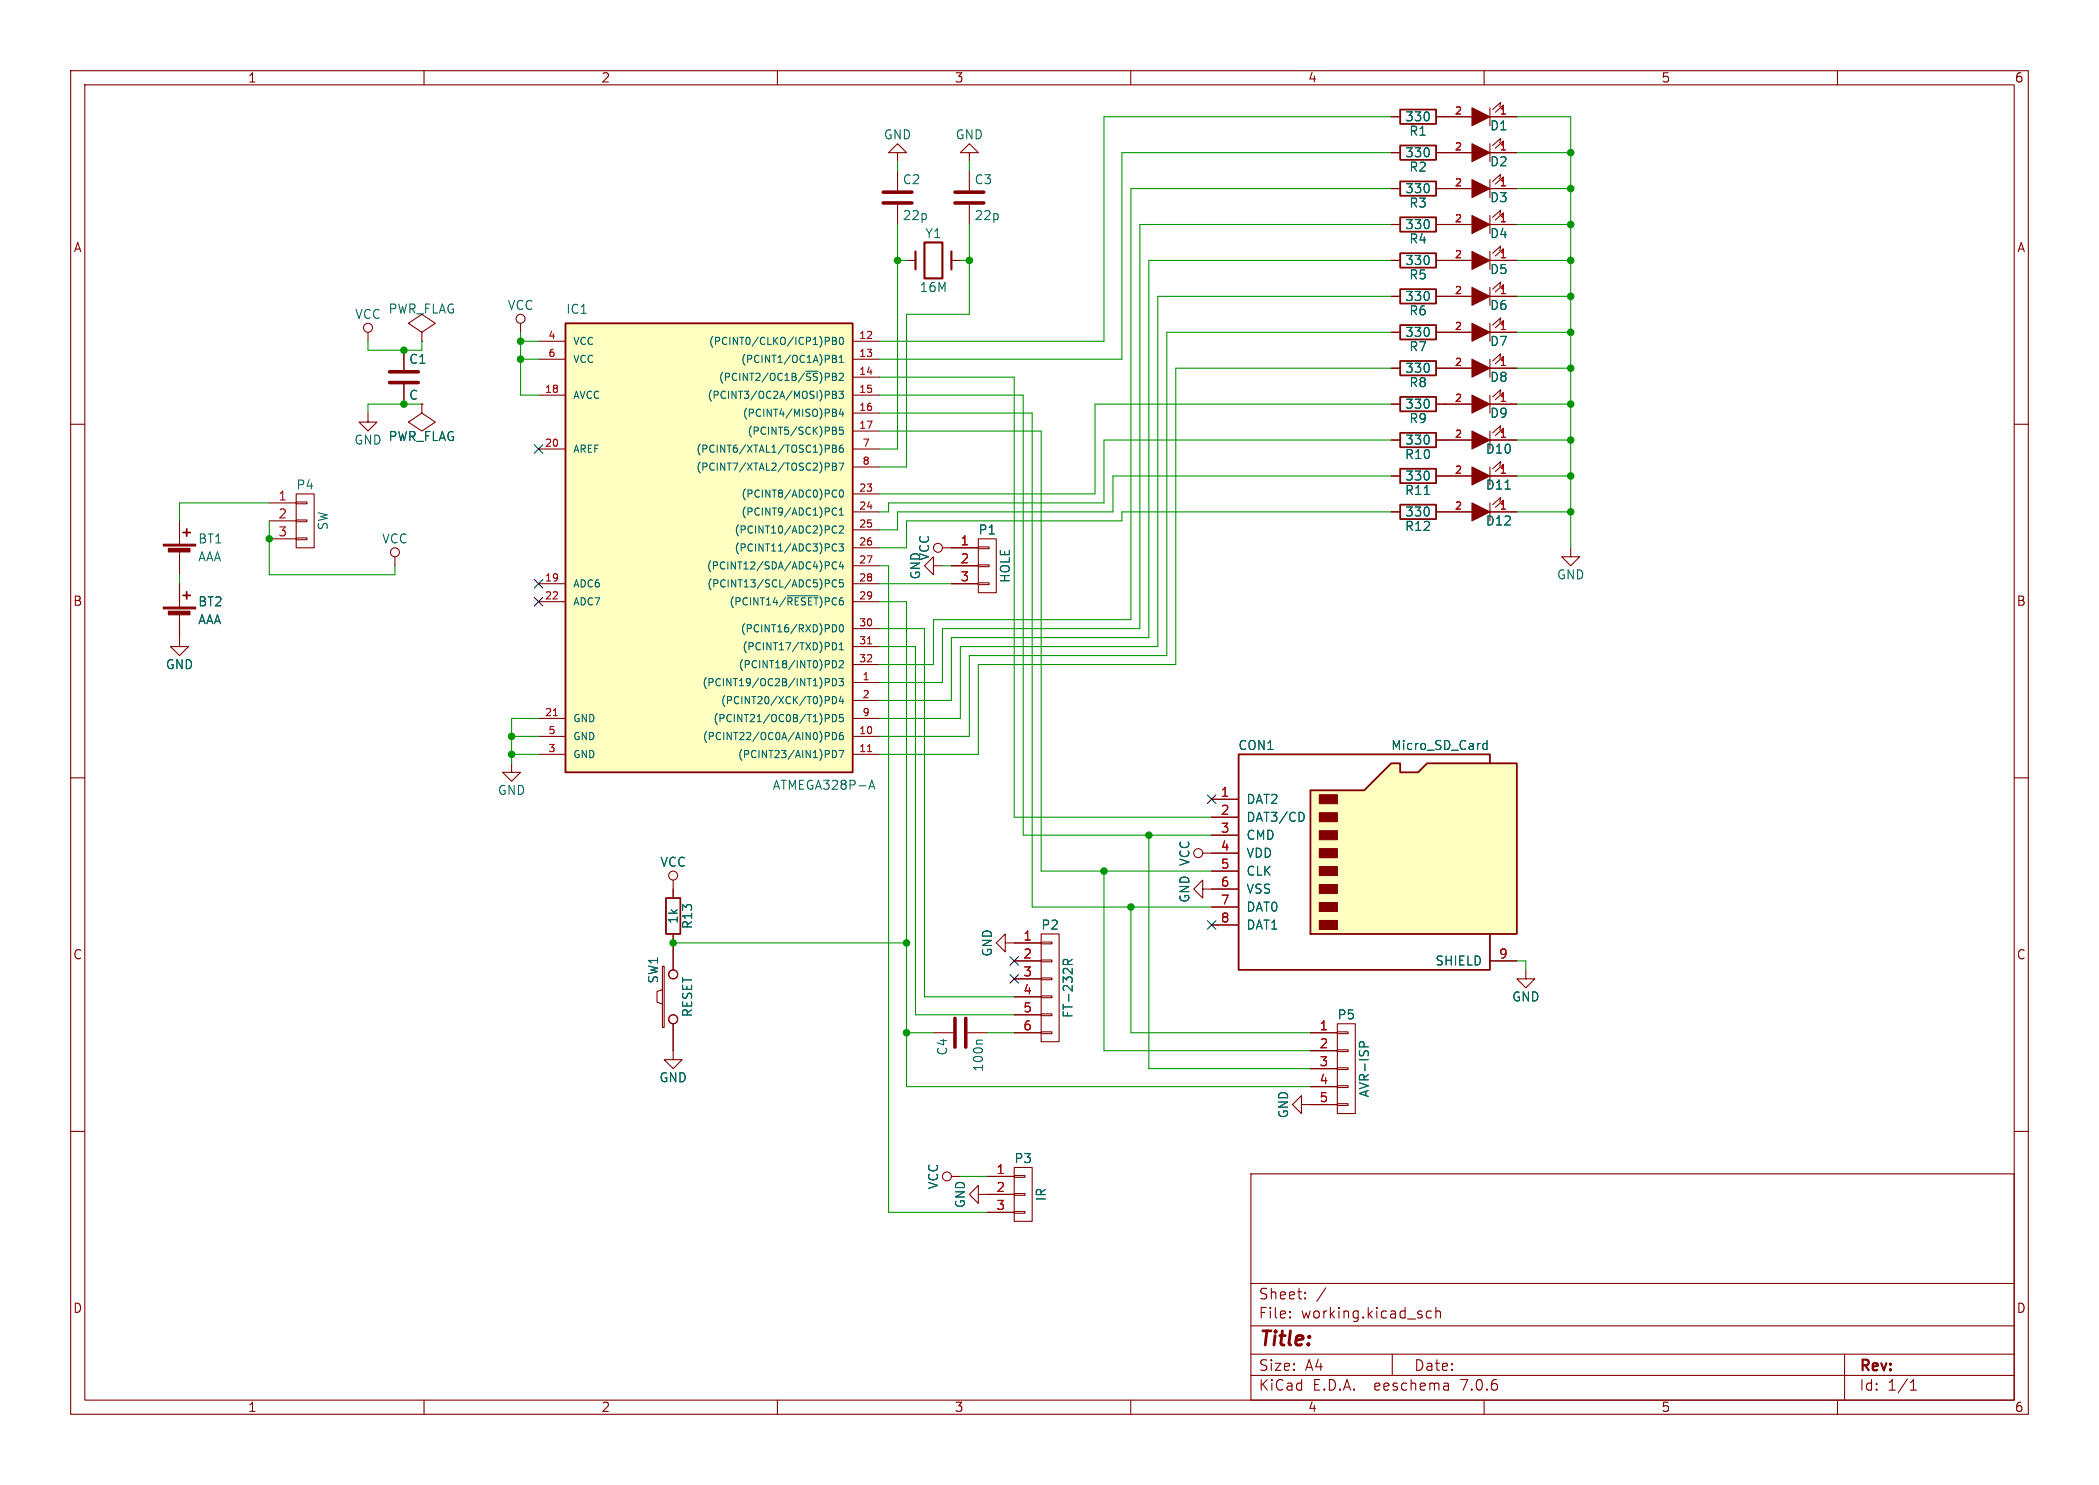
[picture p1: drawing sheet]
<svg xmlns="http://www.w3.org/2000/svg" width="297mm" height="210mm" viewBox="0 0 297 210" stroke-linecap="round" stroke-linejoin="round" font-family="sans-serif">
<g fill="none" stroke="#840000" stroke-width=".15">
<path d="M10 10h277v190h-277zM12 12h273v186h-273zM60 10v2M110 10v2M160 10v2M210 10v2M260 10v2M127 21.6h1.3l-1.3-1.3-1.3 1.3h1.3v1.3M127 24.1v2.8M127 29v2.8M128.3 36.8h1.2M134.6 36.8h1.3"/>
<path d="M137.2 21.6h1.2l-1.2-1.3-1.3 1.3h1.3v1.3M137.2 24.1v2.8M137.2 29v2.8M10 60h2M52.1 58.4v1.3h1.2l-1.2 1.3-1.3-1.3h1.3M52.1 47v1.3M57.1 49.5v2.8M57.1 54.4v2.8M59.7 57.2v1.2l1.9 1.3-1.9 1.3-1.9-1.3 1.9-1.3M59.7 57.2h.1M59.7 47l1.9-1.3-1.9-1.2-1.9 1.2 1.9 1.3v1.3M59.7 48.3h.1"/>
<path d="M73.7 45.7v1.3M76.2 48.3h3.8M76.2 50.8h3.8M76.2 55.9h3.8M120.6 48.3h3.9M120.6 50.8h3.9M120.6 53.3h3.9M120.6 55.9h3.9M120.6 58.4h3.9M285 60h2M25.4 73.7v3.3M25.4 78v3.3"/>
<path d="M38.1 71.1h3.8M38.1 73.7h3.8M38.1 76.2h3.8M41.9 76.1h1.5v.2h-1.5zM41.9 73.5h1.5v.3h-1.5zM41.9 71h1.5v.2h-1.5zM41.9 69.9h2.5v7.6h-2.5zM55.9 78.7v1.3M76.2 63.5h3.8M120.6 77.5h3.9M120.6 61h3.9M120.6 63.5h3.9"/>
<path d="M120.6 69.9h3.9M120.6 72.4h3.9M120.6 74.9h3.9M120.6 66h3.9M133.3 77.5h5.1M138.4 79.9h1.6v.2h-1.6zM138.4 77.3h1.6v.3h-1.6zM138.4 76.2h2.6v7.6h-2.6zM25.4 86.9v4.5h1.3l-1.3 1.3-1.3-1.3h1.3M25.4 82.6v3.3M76.2 82.6h3.8M76.2 85.1h3.8"/>
<path d="M120.6 80h3.9M120.6 82.6h3.9M120.6 96.5h3.9M120.6 99.1h3.9M120.6 85.1h3.9M120.6 88.9h3.9M120.6 91.4h3.9M120.6 94h3.9M132.1 80v-1.3l-1.3 1.3 1.3 1.3v-1.3h1.2M134.6 80h3.8M134.6 82.6h3.8M138.4 82.4h1.6v.3h-1.6z"/>
<path d="M10 110h2M72.4 108v1.2h1.3l-1.3 1.3-1.3-1.3h1.3M76.2 104.1h3.8M76.2 106.7h3.8M76.2 101.6h3.8M120.6 104.1h3.9M120.6 106.7h3.9M120.6 101.6h3.9M285 110h2M93.7 136.7h.3v8.6h-.3zM93.7 140l-.7 .2v1.5l.7 .3M95.2 124.5v2.5"/>
<path d="M95.2 132.1v5.1M142.2 133.4v-1.3l-1.2 1.3 1.2 1.2v-1.2h5.1M143.5 135.9h3.8M143.5 138.4h3.8M147.3 138.3h1.5v.3h-1.5zM147.3 135.8h1.5v.2h-1.5zM147.3 133.2h1.5v.3h-1.5zM147.3 132.1h2.6v15.2h-2.6zM170.2 125.7v-1.2l-1.3 1.2 1.3 1.3v-1.3h1.2M170.2 120.7h1.2M215.9 137.2v1.2h1.3l-1.3 1.3-1.3-1.3h1.3M10 160h2"/>
<path d="M95.2 144.8v5.1h1.3l-1.3 1.2-1.2-1.2h1.2M143.5 141h3.8M143.5 143.5h3.8M143.5 146.1h3.8M147.3 145.9h1.5v.3h-1.5zM147.3 143.4h1.5v.2h-1.5zM147.3 140.8h1.5v.3h-1.5zM285 160h2M134.6 166.4h1.3M138.4 168.9v-1.3l-1.2 1.3 1.2 1.3v-1.3h5.1M139.7 166.4h3.8M139.7 171.5h3.8"/>
<path d="M143.5 171.3h1.5v.3h-1.5zM143.5 168.8h1.5v.2h-1.5zM143.5 166.2h1.5v.3h-1.5zM143.5 165.1h2.5v7.6h-2.5zM177 166h108v32h-108zM60 198v2M110 198v2M160 198v2M177 194.5h108M177 191.5h108M177 187.5h108M177 181.5h108"/>
<path d="M182.5 186.3h.1l-.1 .1M182.5 186.3v.1M182.5 185.5v.1M182.5 185.5h.1l-.1 .1M184.7 183.6v.1M184.7 183.6h-.1l.1 .1M184.7 182.8v.1M184.7 182.8h-.1l.1 .1M187.6 182.1l-1.3 2M197 191.5v3M202.5 185.5l-.4-.1-.3 .3v.4l.2 .2 .1 .1 .4-.1M203.2 185.5a.37 .37 0 0 1 .6 .1v.8"/>
<path d="M203.2 184.9v1.5M204.9 195.7l.1 .9M205 196.5l-.2 .1M205 196h-.2M210 198v2M260 198v2M261 191.5v6.5M270.3 196.6h.9M270.3 195.5l.4-.4v1.5"/>
<circle cx="52.1" cy="46.4" r=".63"/>
<circle cx="73.7" cy="45.1" r=".63"/>
<circle cx="55.9" cy="78.1" r=".63"/>
<circle cx="132.7" cy="77.5" r=".63"/>
<circle cx="95.2" cy="123.8" r=".63"/>
<circle cx="95.2" cy="137.8" r=".63"/>
<circle cx="169.5" cy="120.6" r=".63"/>
<circle cx="95.2" cy="144.1" r=".63"/>
<circle cx="134" cy="166.4" r=".63"/>
</g>
<g fill="#840000" stroke="#840000" stroke-width=".15">
<path d="M23.1 77h4.6v.2h-4.6z"/>
<path d="M23.8 77.5h3.1v.6h-3.1z"/>
<path d="M23.1 85.9h4.6v.2h-4.6z"/>
<path d="M23.8 86.4h3.1v.5h-3.1z"/>
</g>
<path d="M80 45.7h40.6v63.5h-40.6zM25.9 75.3h1M26.4 74.8v1M25.9 84.2h1M26.4 83.7v1M94.2 127h2.1v5.1h-2.1z" fill="none" stroke="#840000" stroke-width=".25"/>
<path d="M129.5 35.6v2.5M130.8 34.3h2.5v5.1h-2.5zM134.6 35.6v2.5" fill="none" stroke="#840000" stroke-width=".3"/>
<path d="M125 28.7h4M125 27.2h4M135.1 28.7h4.1M135.1 27.2h4.1M55.1 54.1h4.1M55.1 52.6h4.1" fill="none" stroke="#840000" stroke-width=".51"/>
<path d="M80 45.7h40.6v63.5h-40.6z" fill="#ffffc2" stroke="#ffffc2" stroke-width=".14"/>
<g fill="none" stroke="#006464" stroke-width=".15">
<path d="M114 52.5h1.8M116.8 47.7h.4l.2 .2-.1 .3h-.5M117.3 55.4v.4M117.8 47.7h.3l.2 .2-.2 .3 .2 .1 .1 .2-.2 .2h-.4zM117.8 55.3h.3l.2 .2-.2 .3 .2 .1 .1 .2-.2 .2h-.4zM117.8 50.2l.5 .1v.2l-.2 .2M117.8 57.9l.5 .1v.2l-.2 .1M117.8 48.2h.3M117.8 50.7h.3M117.8 55.8h.3M117.8 58.3h.3M118.1 50.7l.3 .2-.1 .3-.5 .1"/>
<path d="M118.1 58.3l.3 .2-.1 .3-.5 .1M118.7 55.3h.6l-.3 .4 .3 .1v.4l-.2 .1-.4-.1M118.8 51.3h.5M118.8 50.5l.3-.3v1.1M118.9 47.8l.1-.1a.54 .54 0 0 1 .4 .5 .54 .54 0 0 1-.4 .5 .68 .68 0 0 1-.1-.9zM118.9 52.8h.3l.1 .3-.6 .7h.6M119 57.8l-.2 .7h.6M119.2 58.2v.7M117.3 63l.1 .1-.1 .3M117.3 65.6v.3M117.3 79.6v.3M117.8 62.9h.3l.2 .2-.2 .3 .2 .1 .1 .3-.2 .2h-.4z"/>
<path d="M117.8 65.5h.3l.2 .2-.2 .3 .2 .1 .1 .2-.2 .2h-.4zM117.8 60.4l.5 .1v.2l-.2 .2M117.8 60.9h.3M117.8 63.4h.3M117.8 66h.3M117.8 72.7l.3 .2 .3-.1M117.8 75.2l.3 .2 .3-.1M117.8 77.8l.3 .1 .3-.1M118.1 69.3l.3 .1M118.1 60.9l.3 .2-.1 .2-.5 .1M118.4 70.2l-.3 .1M118.4 71.9l-.3-.1-.3 .2"/>
<path d="M118.4 74.5l-.3-.1-.3 .1M118.4 77l-.3-.1-.3 .2M118.4 79.6a.48 .48 0 0 0-.7 .3 .48 .48 0 0 0 .5 .6l.2-.1M118.7 76.9h.6l-.3 .4 .3 .1v.4l-.2 .1-.4-.1M118.7 65.5h.7l-.4 1M118.8 74.5l.3-.1 .2 .3-.6 .7h.6M118.8 72.1l.3-.3v1.1M118.8 72.9h.5M118.9 69.3h.1a.54 .54 0 0 1 .4 .5 .54 .54 0 0 1-.4 .5 .68 .68 0 0 1-.1-1zM119 79.4l-.2 .7h.6M119.2 62.9l-.2 .1a.68 .68 0 0 0 0 1l.3-.1v-.4l-.2-.2-.2 .1-.1 .1M119.2 79.8v.7"/>
<path d="M119.3 60.4h-.5v.5l.1-.1h.3l.1 .2v.3l-.2 .1-.3-.1M111.4 84.3h4.4M116.8 96h.4l.2 .2-.1 .2-.5 .1M117.2 82l.2 .2-.1 .2-.1 .1M117.2 98.5l.2 .2-.1 .2-.1 .1M117.8 96a.51 .51 0 0 1 .6 .5 .51 .51 0 0 1-.6 .5zM117.8 93.4a.51 .51 0 0 1 .6 .5 .51 .51 0 0 1-.6 .5zM117.8 98.5a.51 .51 0 0 1 .6 .5 .51 .51 0 0 1-.6 .5zM117.8 88.3a.51 .51 0 0 1 .6 .6 .51 .51 0 0 1-.6 .5M117.8 90.9a.51 .51 0 0 1 .6 .5 .51 .51 0 0 1-.6 .5M118.4 82.1a.48 .48 0 0 0-.7 .3 .48 .48 0 0 0 .5 .6l.2-.1M118.7 96h.6l-.3 .4h.3v.5l-.2 .1-.4-.1"/>
<path d="M118.8 93.5l.3-.1 .2 .3-.6 .7h.6M118.8 91.2l.3-.3v1M118.8 91.9h.5M118.9 88.4l.1-.1a.54 .54 0 0 1 .4 .6 .54 .54 0 0 1-.4 .5 .68 .68 0 0 1-.1-1zM119 98.5l-.2 .7h.6M119.2 98.8v.7M119.3 82h-.5v.5l.1-.1h.3l.1 .2v.3l-.2 .1-.3-.1M116.8 101h.4l.2 .2-.1 .3-.5 .1M116.8 103.6h.4l.2 .2-.1 .3h-.5M117.8 101a.51 .51 0 0 1 .6 .6 .51 .51 0 0 1-.6 .5zM117.8 103.6a.51 .51 0 0 1 .6 .5 .51 .51 0 0 1-.6 .5zM117.8 106.1a.51 .51 0 0 1 .6 .5 .51 .51 0 0 1-.6 .5z"/>
<path d="M118.7 106.1h.7l-.4 1M119.2 103.6h-.2a.68 .68 0 0 0 0 1l.3-.1v-.3l-.2-.2h-.2l-.1 .2M119.3 101h-.5v.5l.1-.1 .3 .1 .1 .1v.4l-.2 .1-.3-.1M122.9 111.6l.5-1.3 .4 1.3M123.1 111.3h.6M151.1 136.4l-.1-.6-.1-.1h-.3l-.2 .2v.5h1.3M151.7 135.7l-.6 .4"/>
</g>
<path d="M122.7 91.1h.6M78.3 101.2h.6M122.7 106.3h.6" fill="none" stroke="#a90000" stroke-width=".15"/>
<path d="M185.4 111.8h7.6l3.8-3.8h1.3v1.2h2.6l1.2-1.2h12.7v24.1h-29.2z" fill="#ffffc2"/>
<g fill="#840000" stroke="#840000" stroke-width=".15">
<path d="M186.7 130.2h2.5v1.2h-2.5z"/>
<path d="M186.7 127.6h2.5v1.3h-2.5z"/>
<path d="M186.7 125.1h2.5v1.3h-2.5z"/>
<path d="M186.7 122.6h2.5v1.2h-2.5z"/>
<path d="M186.7 120h2.5v1.3h-2.5z"/>
<path d="M186.7 117.5h2.5v1.2h-2.5z"/>
<path d="M186.7 114.9h2.5v1.3h-2.5z"/>
<path d="M186.7 112.4h2.5v1.3h-2.5z"/>
<path d="M208.3 71.1l2.5 1.3-2.5 1.3z"/>
<path d="M208.3 25.4l2.5 1.3-2.5 1.2z"/>
<path d="M208.3 15.2l2.5 1.3-2.5 1.3z"/>
<path d="M208.3 20.3l2.5 1.3-2.5 1.3z"/>
<path d="M208.3 30.5l2.5 1.3-2.5 1.2z"/>
<path d="M208.3 35.6l2.5 1.2-2.5 1.3z"/>
<path d="M208.3 40.6l2.5 1.3-2.5 1.3z"/>
<path d="M208.3 45.7l2.5 1.3-2.5 1.3z"/>
<path d="M208.3 50.8l2.5 1.3-2.5 1.2z"/>
<path d="M208.3 55.9l2.5 1.3-2.5 1.2z"/>
<path d="M208.3 61l2.5 1.2-2.5 1.3z"/>
<path d="M208.3 66l2.5 1.3-2.5 1.3z"/>
</g>
<g fill="none" stroke="#840000" stroke-width=".25">
<path d="M198.1 15.5h5.1v2h-5.1zM198.1 20.6h5.1v2h-5.1zM198.1 25.7h5.1v2h-5.1zM198.1 30.7h5.1v2.1h-5.1zM198.1 35.8h5.1v2h-5.1zM198.1 40.9h5.1v2h-5.1zM198.1 46h5.1v2h-5.1zM198.1 51.1h5.1v2h-5.1zM198.1 56.1h5.1v2.1h-5.1zM198.1 61.2h5.1v2h-5.1zM198.1 66.3h5.1v2h-5.1zM198.1 71.4h5.1v2h-5.1z"/>
<path d="M185.4 111.8h7.6l3.8-3.8h1.3v1.2h2.6l1.2-1.2h12.7v24.1h-29.2zM210.8 108v-1.3h-35.5v30.5h35.5v-5.1"/>
</g>
<g fill="none" stroke="#840000" stroke-width=".15">
<path d="M196.8 16.5h1.3M203.2 16.5h5.1M210.8 15.2v2.6M210.8 16.5h3.8M212.2 15.1l.1-.6-1.1 1M212.6 15.5l.1-.6-1.1 1M196.8 21.6h1.3M196.8 26.7h1.3M196.8 31.8h1.3M196.8 36.8h1.3M203.2 21.6h5.1M203.2 26.7h5.1"/>
<path d="M203.2 31.8h5.1M203.2 36.8h5.1M210.8 20.3v2.6M210.8 25.4v2.5M210.8 30.5v2.5M210.8 35.6v2.5M210.8 21.6h3.8M210.8 26.7h3.8M210.8 31.8h3.8M210.8 36.8h3.8M212.2 25.3l.1-.7-1.1 1.1M212.2 20.2l.1-.6-1.1 1"/>
<path d="M212.2 30.4l.1-.7-1.1 1M212.2 35.4l.1-.6-1.1 1M212.6 25.7l.1-.7-1.1 1M212.6 20.6l.1-.7-1.1 1.1M212.6 30.7l.1-.6-1.1 1M212.6 35.8l.1-.6-1.1 1M57.1 49.5v2.8M57.1 54.4v2.8M59.7 57.2h.1M196.8 41.9h1.3M196.8 47h1.3M196.8 52.1h1.3"/>
<path d="M196.8 57.2h1.3M203.2 41.9h5.1M203.2 47h5.1M203.2 52.1h5.1M203.2 57.2h5.1M210.8 40.6v2.6M210.8 45.7v2.6M210.8 50.8v2.5M210.8 55.9v2.5M210.8 41.9h3.8M210.8 47h3.8M210.8 52.1h3.8"/>
<path d="M210.8 57.2h3.8M212.2 40.5l.1-.6-1.1 1M212.2 45.6l.1-.6-1.1 1M212.2 50.7l.1-.7-1.1 1.1M212.2 55.8l.1-.7-1.1 1M212.6 40.9l.1-.6-1.1 1M212.6 46l.1-.7-1.1 1.1M212.6 51.1l.1-.7-1.1 1M212.6 56.1l.1-.6-1.1 1M134.6 77.5h3.8M196.8 72.4h1.3M196.8 62.2h1.3"/>
<path d="M196.8 67.3h1.3M203.2 72.4h5.1M203.2 62.2h5.1M203.2 67.3h5.1M210.8 61v2.5M210.8 66v2.6M210.8 71.1v2.6M210.8 72.4h3.8M210.8 62.2h3.8M210.8 67.3h3.8M212.2 71l.1-.6-1.1 1M212.2 60.8l.1-.6-1.1 1"/>
<path d="M212.2 65.9l.1-.6-1.1 1M212.6 71.4l.1-.7-1.1 1.1M212.6 61.2l.1-.6-1.1 1M212.6 66.3l.1-.6-1.1 1M222.2 77.5v1.2h1.3l-1.3 1.3-1.2-1.3h1.2M25.4 82.6v2.5M25.4 87.6v2.6M134.6 80h3.8M134.6 82.6h3.8M171.4 113h3.9M171.4 115.6h3.9M171.4 118.1h3.9"/>
<path d="M95.2 125.7v1.3M95.2 132.1v5.1M143.5 135.9h3.8M143.5 133.4h3.8M143.5 138.4h3.8M171.4 120.7h3.9M171.4 123.2h3.9M171.4 125.7h3.9M171.4 128.3h3.9M171.4 130.8h3.9M210.8 135.9h3.8M95.2 144.8v3.8"/>
<path d="M132.1 146.1h2.8M136.9 146.1h2.8M143.5 146.1h3.8M143.5 141h3.8M143.5 143.5h3.8M184.1 156.2v-1.3l-1.2 1.3 1.2 1.3v-1.3h5.1M185.4 146.1h3.8M185.4 148.6h3.8M185.4 151.1h3.8M185.4 153.7h3.8M189.2 156.1h1.6v.2h-1.6zM189.2 153.5h1.6v.3h-1.6z"/>
<path d="M189.2 151h1.6v.3h-1.6zM189.2 148.5h1.6v.2h-1.6zM189.2 145.9h1.6v.3h-1.6zM189.2 144.8h2.6v12.7h-2.6zM139.7 166.4h3.8M139.7 168.9h3.8M139.7 171.5h3.8"/>
<circle cx="95.2" cy="137.8" r=".63"/>
<circle cx="95.2" cy="144.1" r=".63"/>
</g>
<path d="M201.5 69.9h.8M213 69.2h.7M184.3 114.9l.2 .5v.4l-.2 .3M209.8 105.7l.2 .3 .4-.1M210.4 104.7v1.3M210.4 105.2l-.4-.1-.2 .3M151.1 136.4l-.1-.6-.1-.1h-.3l-.2 .2v.5h1.3M151.7 135.7l-.6 .4M139 147.1h-.7l-.1 .2M192.3 148v-.4l.3-.3 .4 .1v.6" fill="none" stroke="#006464" stroke-width=".15"/>
<path d="M135.1 144v4.1M136.7 144v4.1" fill="none" stroke="#840000" stroke-width=".51"/>
<g fill="none" stroke="#009600" stroke-width=".15">
<path d="M196.8 16.5h-40.6v31.8h-31.7M214.6 16.5h7.6v61M127 22.9v1.2M127 31.8v31.7h-2.5M127 36.8h1.3M135.9 36.8h1.3M137.2 31.8v12.7h-8.9v21.5h-3.8M137.2 22.9v1.2M196.8 31.8h-35.5v57.1h-28v7.6h-8.8M196.8 36.8h-34.2v53.4h-28v8.9h-10.1M196.8 21.6h-38.1v29.2h-34.2M196.8 26.7h-36.8v60.9h-27.9v6.4h-7.6"/>
<path d="M214.6 36.8h7.6M214.6 31.8h7.6M214.6 21.6h7.6M214.6 26.7h7.6M52.1 48.3v1.2h7.6v-1.2M59.7 57.2h-7.6v1.2M73.7 47v8.9h2.5M73.7 48.3h2.5M73.7 50.8h2.5M124.5 53.3h19v62.3h27.9M124.5 58.4h21.5v69.9h25.4M124.5 55.9h20.3v62.2h26.6"/>
<path d="M196.8 41.9h-33v49.5h-27.9v10.2h-11.4M196.8 52.1h-30.4v41.9h-28v12.7h-13.9M196.8 47h-31.7v45.7h-27.9v11.4h-12.7M196.8 57.2h-41.9v12.7h-30.4M214.6 57.2h7.6M214.6 41.9h7.6M214.6 47h7.6M214.6 52.1h7.6M38.1 73.7v7.6h17.8v-1.3M38.1 71.1h-12.7v2.6M124.5 61h22.8v62.2h24.1M196.8 67.3h-39.3v5.1h-30.5v2.5h-2.5"/>
<path d="M196.8 62.2h-40.6v8.9h-30.5v1.3h-1.2M196.8 72.4h-38.1v1.3h-30.4v3.8h-3.8M214.6 72.4h7.6M214.6 62.2h7.6M214.6 67.3h7.6M25.4 81.3v1.3M124.5 91.4h5v52.1h14M124.5 80h1.2v91.5h14M124.5 88.9h6.3v52.1h12.7M124.5 85.1h3.8v68.6h57.1M124.5 82.6h10.1M133.3 80h1.3"/>
<path d="M72.4 106.7h3.8M72.4 104.1h3.8M76.2 101.6h-3.8v6.4M162.6 118.1v33h22.8M95.2 133.4h33.1M156.2 123.2v25.4h29.2M160 128.3v17.8h25.4M214.6 135.9h1.3v1.3M128.3 146.1h3.8M139.7 146.1h3.8M135.9 166.4h3.8"/>
</g>
<g fill="none" stroke="#000084" stroke-width=".15">
<path d="M75.6 62.9l1.2 1.2M76.8 62.9l-1.2 1.2M75.6 84.5l1.2 1.2M75.6 81.9l1.2 1.3M76.8 84.5l-1.2 1.2M76.8 81.9l-1.2 1.3M170.8 112.4l1.3 1.2M172.1 112.4l-1.3 1.2M142.9 135.3l1.2 1.2M142.9 137.8l1.2 1.2M144.1 135.3l-1.2 1.2M144.1 137.8l-1.2 1.2"/>
<path d="M170.8 130.2l1.3 1.2M172.1 130.2l-1.3 1.2"/>
</g>
<g fill="#009600" stroke="#009600" stroke-width=".15">
<circle cx="72.4" cy="106.7" r=".46"/>
<circle cx="72.4" cy="104.1" r=".46"/>
<circle cx="137.2" cy="36.8" r=".46"/>
<circle cx="57.1" cy="49.5" r=".46"/>
<circle cx="73.7" cy="48.3" r=".46"/>
<circle cx="73.7" cy="50.8" r=".46"/>
<circle cx="127" cy="36.8" r=".46"/>
<circle cx="57.1" cy="57.2" r=".46"/>
<circle cx="38.1" cy="76.2" r=".46"/>
<circle cx="128.3" cy="146.1" r=".46"/>
<circle cx="128.3" cy="133.4" r=".46"/>
<circle cx="95.2" cy="133.4" r=".46"/>
<circle cx="160" cy="128.3" r=".46"/>
<circle cx="162.6" cy="118.1" r=".46"/>
<circle cx="156.2" cy="123.2" r=".46"/>
<circle cx="222.2" cy="31.8" r=".46"/>
<circle cx="222.2" cy="26.7" r=".46"/>
<circle cx="222.2" cy="36.8" r=".46"/>
<circle cx="222.2" cy="41.9" r=".46"/>
<circle cx="222.2" cy="47" r=".46"/>
<circle cx="222.2" cy="21.6" r=".46"/>
<circle cx="222.2" cy="62.2" r=".46"/>
<circle cx="222.2" cy="57.2" r=".46"/>
<circle cx="222.2" cy="72.4" r=".46"/>
<circle cx="222.2" cy="67.3" r=".46"/>
<circle cx="222.2" cy="52.1" r=".46"/>
</g>
<text font-size="2.8" fill="#840000" x="178" y="190.9">Title:</text>
<g font-size="2.1" fill="#840000">
<text x="178" y="184">Sheet:</text>
<text x="178" y="186.7">File:</text>
<text x="184.1" y="186.7">working.kicad_sch</text>
<text x="178" y="196.9">KiCad</text>
<text x="178" y="194.1">Size:</text>
<text x="184.7" y="194.1">A4</text>
<text x="185.7" y="196.9">E.D.A.</text>
<text x="194.6" y="196.9">eeschema</text>
<text x="200" y="194.1">Date:</text>
<text x="207" y="196.9">7.0.6</text>
<text x="263" y="194.3">Rev:</text>
<text x="263" y="196.9">Id:</text>
<text x="267.1" y="196.9">1/1</text>
</g>
<g font-size="1.8" fill="#840000">
<text x="35" y="11.9">1</text>
<text x="85" y="11.9">2</text>
<text x="135" y="11.9">3</text>
<text x="185" y="11.9">4</text>
<text x="235" y="11.9">5</text>
<text x="285" y="11.9">6</text>
<text x="10.3" y="35.9">A</text>
<text x="285.3" y="35.9">A</text>
<text x="10.3" y="85.9">B</text>
<text x="285.3" y="85.9">B</text>
<text x="10.3" y="135.9">C</text>
<text x="285.3" y="135.9">C</text>
<text x="10.3" y="185.9">D</text>
<text x="285.3" y="185.9">D</text>
<text x="35" y="199.9">1</text>
<text x="85" y="199.9">2</text>
<text x="135" y="199.9">3</text>
<text x="185" y="199.9">4</text>
<text x="235" y="199.9">5</text>
<text x="285" y="199.9">6</text>
</g>
<g font-size="1.8" fill="#006464">
<text x="198.7" y="17.4">330</text>
<text x="125" y="19.9">GND</text>
<text x="135.1" y="19.9">GND</text>
<text x="198.7" y="22.5">330</text>
<text x="199.3" y="19.4">R1</text>
<text x="210.7" y="18.6">D1</text>
<text x="210.7" y="23.7">D2</text>
<text x="127.6" y="26.3">C2</text>
<text x="137.8" y="26.3">C3</text>
<text x="198.7" y="27.5">330</text>
<text x="199.3" y="24.5">R2</text>
<text x="199.3" y="29.6">R3</text>
<text x="210.7" y="28.8">D3</text>
<text x="127.6" y="31.3">22p</text>
<text x="130.8" y="33.9">Y1</text>
<text x="137.8" y="31.3">22p</text>
<text x="198.7" y="32.6">330</text>
<text x="199.3" y="34.6">R4</text>
<text x="210.7" y="33.9">D4</text>
<text x="130" y="41.5">16M</text>
<text x="198.7" y="37.7">330</text>
<text x="199.3" y="39.7">R5</text>
<text x="210.7" y="39">D5</text>
<text x="50.2" y="45.3">VCC</text>
<text x="54.9" y="44.6">PWR_FLAG</text>
<text x="71.7" y="44">VCC</text>
<text x="80" y="44.6">IC1</text>
<text x="198.7" y="42.8">330</text>
<text x="198.7" y="47.9">330</text>
<text x="199.3" y="44.8">R6</text>
<text x="210.7" y="44">D6</text>
<text x="57.8" y="51.7">C1</text>
<text x="198.7" y="52.9">330</text>
<text x="199.3" y="49.9">R7</text>
<text x="210.7" y="49.1">D7</text>
<text x="57.8" y="56.7">C</text>
<text x="198.7" y="58">330</text>
<text x="199.3" y="55">R8</text>
<text x="210.7" y="54.2">D8</text>
<text x="210.7" y="59.3">D9</text>
<text x="50" y="63.1">GND</text>
<text x="54.9" y="62.6">PWR_FLAG</text>
<text x="198.7" y="65.1">R10</text>
<text x="198.7" y="63.1">330</text>
<text x="199.3" y="60">R9</text>
<text x="210.1" y="64.4">D10</text>
<text x="41.8" y="69.4">P4</text>
<text x="198.7" y="70.2">R11</text>
<text x="198.7" y="68.2">330</text>
<text x="210.1" y="69.4">D11</text>
<text x="27.9" y="77.1">BT1</text>
<text x="46.6" y="75.1" transform="rotate(-90 46.6 75.1)">SW</text>
<text x="54" y="77.1">VCC</text>
<text x="138.4" y="75.8">P1</text>
<text x="198.7" y="75.3">R12</text>
<text x="198.7" y="73.3">330</text>
<text x="210.1" y="74.5">D12</text>
<text x="27.9" y="79.6">AAA</text>
<text x="130.4" y="82" transform="rotate(-90 130.4 82)">GND</text>
<text x="131.7" y="79.4" transform="rotate(-90 131.7 79.4)">VCC</text>
<text x="143.1" y="82.5" transform="rotate(-90 143.1 82.5)">HOLE</text>
<text x="220.2" y="82.1">GND</text>
<text x="27.9" y="86">BT2</text>
<text x="27.9" y="88.5">AAA</text>
<text x="23.4" y="94.8">GND</text>
<text x="175.1" y="106.3">CON1</text>
<text x="196.8" y="106.3">Micro_SD_Card</text>
<text x="70.4" y="112.6">GND</text>
<text x="109.2" y="111.9">ATMEGA328P-A</text>
<text x="176.3" y="113.9">DAT2</text>
<text x="176.3" y="116.4">DAT3/CD</text>
<text x="176.3" y="119">CMD</text>
<text x="93.3" y="122.8">VCC</text>
<text x="168.5" y="122.6" transform="rotate(-90 168.5 122.6)">VCC</text>
<text x="176.3" y="121.5">VDD</text>
<text x="176.3" y="124.1">CLK</text>
<text x="96.1" y="130.8" transform="rotate(-90 96.1 130.8)">1k</text>
<text x="98.1" y="131.5" transform="rotate(-90 98.1 131.5)">R13</text>
<text x="147.2" y="131.7">P2</text>
<text x="168.5" y="127.8" transform="rotate(-90 168.5 127.8)">GND</text>
<text x="176.3" y="126.6">VSS</text>
<text x="176.3" y="129.1">DAT0</text>
<text x="176.3" y="131.7">DAT1</text>
<text x="140.6" y="135.4" transform="rotate(-90 140.6 135.4)">GND</text>
<text x="203" y="136.8">SHIELD</text>
<text x="93.3" y="139.2" transform="rotate(-90 93.3 139.2)">SW1</text>
<text x="98.1" y="143.9" transform="rotate(-90 98.1 143.9)">RESET</text>
<text x="213.9" y="141.8">GND</text>
<text x="134.2" y="149.4" transform="rotate(-90 134.2 149.4)">C4</text>
<text x="152" y="144.1" transform="rotate(-90 152 144.1)">FT-232R</text>
<text x="189.2" y="144.4">P5</text>
<text x="93.2" y="153.3">GND</text>
<text x="139.3" y="151.7" transform="rotate(-90 139.3 151.7)">100n</text>
<text x="193.9" y="155.3" transform="rotate(-90 193.9 155.3)">AVR-ISP</text>
<text x="182.5" y="158.2" transform="rotate(-90 182.5 158.2)">GND</text>
<text x="143.4" y="164.7">P3</text>
<text x="132.9" y="168.3" transform="rotate(-90 132.9 168.3)">VCC</text>
<text x="136.8" y="170.9" transform="rotate(-90 136.8 170.9)">GND</text>
<text x="148.2" y="169.9" transform="rotate(-90 148.2 169.9)">IR</text>
</g>
<g font-size="1.8" fill="#a90000">
<text x="39.3" y="70.9">1</text>
<text x="39.3" y="73.4">2</text>
<text x="39.3" y="75.9">3</text>
<text x="135.8" y="77.2">1</text>
<text x="135.8" y="79.8">2</text>
<text x="135.8" y="82.3">3</text>
<text x="172.6" y="112.8">1</text>
<text x="172.6" y="115.3">2</text>
<text x="172.6" y="117.9">3</text>
<text x="172.6" y="120.4">4</text>
<text x="172.6" y="122.9">5</text>
<text x="172.6" y="125.5">6</text>
<text x="172.6" y="128">7</text>
<text x="172.6" y="130.6">8</text>
<text x="144.7" y="133.1">1</text>
<text x="144.7" y="135.6">2</text>
<text x="212" y="135.6">9</text>
<text x="144.7" y="138.2">3</text>
<text x="144.7" y="140.7">4</text>
<text x="144.7" y="143.3">5</text>
<text x="144.7" y="145.8">6</text>
<text x="186.6" y="145.8">1</text>
<text x="186.6" y="148.3">2</text>
<text x="186.6" y="150.9">3</text>
<text x="186.6" y="153.4">4</text>
<text x="186.6" y="156">5</text>
<text x="140.9" y="166.1">1</text>
<text x="140.9" y="168.7">2</text>
<text x="140.9" y="171.2">3</text>
</g>
<g font-size="1.4" fill="#a90000">
<text x="205.8" y="16.3">2</text>
<text x="212.1" y="16.3">1</text>
<text x="205.8" y="21.3">2</text>
<text x="212.1" y="21.3">1</text>
<text x="205.8" y="26.4">2</text>
<text x="212.1" y="26.4">1</text>
<text x="205.8" y="31.5">2</text>
<text x="212.1" y="31.5">1</text>
<text x="205.8" y="36.6">2</text>
<text x="205.8" y="41.7">2</text>
<text x="212.1" y="36.6">1</text>
<text x="212.1" y="41.7">1</text>
<text x="205.8" y="46.7">2</text>
<text x="212.1" y="46.7">1</text>
<text x="77.5" y="48">4</text>
<text x="77.5" y="50.5">6</text>
<text x="121.5" y="48">12</text>
<text x="121.5" y="50.5">13</text>
<text x="121.5" y="53.1">14</text>
<text x="205.8" y="51.8">2</text>
<text x="212.1" y="51.8">1</text>
<text x="77" y="55.6">18</text>
<text x="121.5" y="55.6">15</text>
<text x="121.5" y="58.2">16</text>
<text x="205.8" y="56.9">2</text>
<text x="212.1" y="56.9">1</text>
<text x="77" y="63.2">20</text>
<text x="121.5" y="60.7">17</text>
<text x="121.9" y="63.2">7</text>
<text x="121.9" y="65.8">8</text>
<text x="205.8" y="62">2</text>
<text x="212.1" y="62">1</text>
<text x="121.5" y="69.6">23</text>
<text x="205.8" y="67.1">2</text>
<text x="212.1" y="67.1">1</text>
<text x="121.5" y="72.1">24</text>
<text x="121.5" y="74.7">25</text>
<text x="121.5" y="77.2">26</text>
<text x="205.8" y="72.1">2</text>
<text x="212.1" y="72.1">1</text>
<text x="77" y="82.3">19</text>
<text x="121.5" y="79.8">27</text>
<text x="121.5" y="82.3">28</text>
<text x="77" y="84.8">22</text>
<text x="121.5" y="84.8">29</text>
<text x="121.5" y="88.6">30</text>
<text x="121.5" y="91.2">31</text>
<text x="121.5" y="93.7">32</text>
<text x="77" y="101.3">21</text>
<text x="121.9" y="96.3">1</text>
<text x="121.9" y="98.8">2</text>
<text x="121.9" y="101.3">9</text>
<text x="77.5" y="106.4">3</text>
<text x="77.5" y="103.9">5</text>
<text x="121.5" y="103.9">10</text>
<text x="121.5" y="106.4">11</text>
</g>
<g font-size="1.4" fill="#006464">
<text x="81" y="49">VCC</text>
<text x="81" y="51.5">VCC</text>
<text x="100.2" y="49">(PCINT0/CLKO/ICP1)PB0</text>
<text x="104.7" y="51.5">(PCINT1/OC1A)PB1</text>
<text x="81" y="56.6">AVCC</text>
<text x="100" y="56.6">(PCINT3/OC2A/MOSI)PB3</text>
<text x="101.6" y="54.1">(PCINT2/OC1B/~{SS})PB2</text>
<text x="105" y="59.2">(PCINT4/MISO)PB4</text>
<text x="81" y="64.2">AREF</text>
<text x="98.4" y="64.2">(PCINT6/XTAL1/TOSC1)PB6</text>
<text x="105.6" y="61.7">(PCINT5/SCK)PB5</text>
<text x="98.4" y="66.8">(PCINT7/XTAL2/TOSC2)PB7</text>
<text x="104.8" y="70.6">(PCINT8/ADC0)PC0</text>
<text x="103.8" y="75.7">(PCINT10/ADC2)PC2</text>
<text x="104.8" y="73.1">(PCINT9/ADC1)PC1</text>
<text x="81" y="83.3">ADC6</text>
<text x="99.9" y="80.7">(PCINT12/SDA/ADC4)PC4</text>
<text x="99.9" y="83.3">(PCINT13/SCL/ADC5)PC5</text>
<text x="103.8" y="78.2">(PCINT11/ADC3)PC3</text>
<text x="81" y="85.8">ADC7</text>
<text x="103.1" y="85.8">(PCINT14/~{RESET})PC6</text>
<text x="104.7" y="89.6">(PCINT16/RXD)PD0</text>
<text x="104.4" y="94.7">(PCINT18/INT0)PD2</text>
<text x="104.9" y="92.2">(PCINT17/TXD)PD1</text>
<text x="99.3" y="97.3">(PCINT19/OC2B/INT1)PD3</text>
<text x="101.9" y="99.8">(PCINT20/XCK/T0)PD4</text>
<text x="81" y="102.3">GND</text>
<text x="81" y="107.4">GND</text>
<text x="81" y="104.9">GND</text>
<text x="99.3" y="104.9">(PCINT22/OC0A/AIN0)PD6</text>
<text x="100.8" y="102.3">(PCINT21/OC0B/T1)PD5</text>
<text x="104.3" y="107.4">(PCINT23/AIN1)PD7</text>
</g>
</svg>
